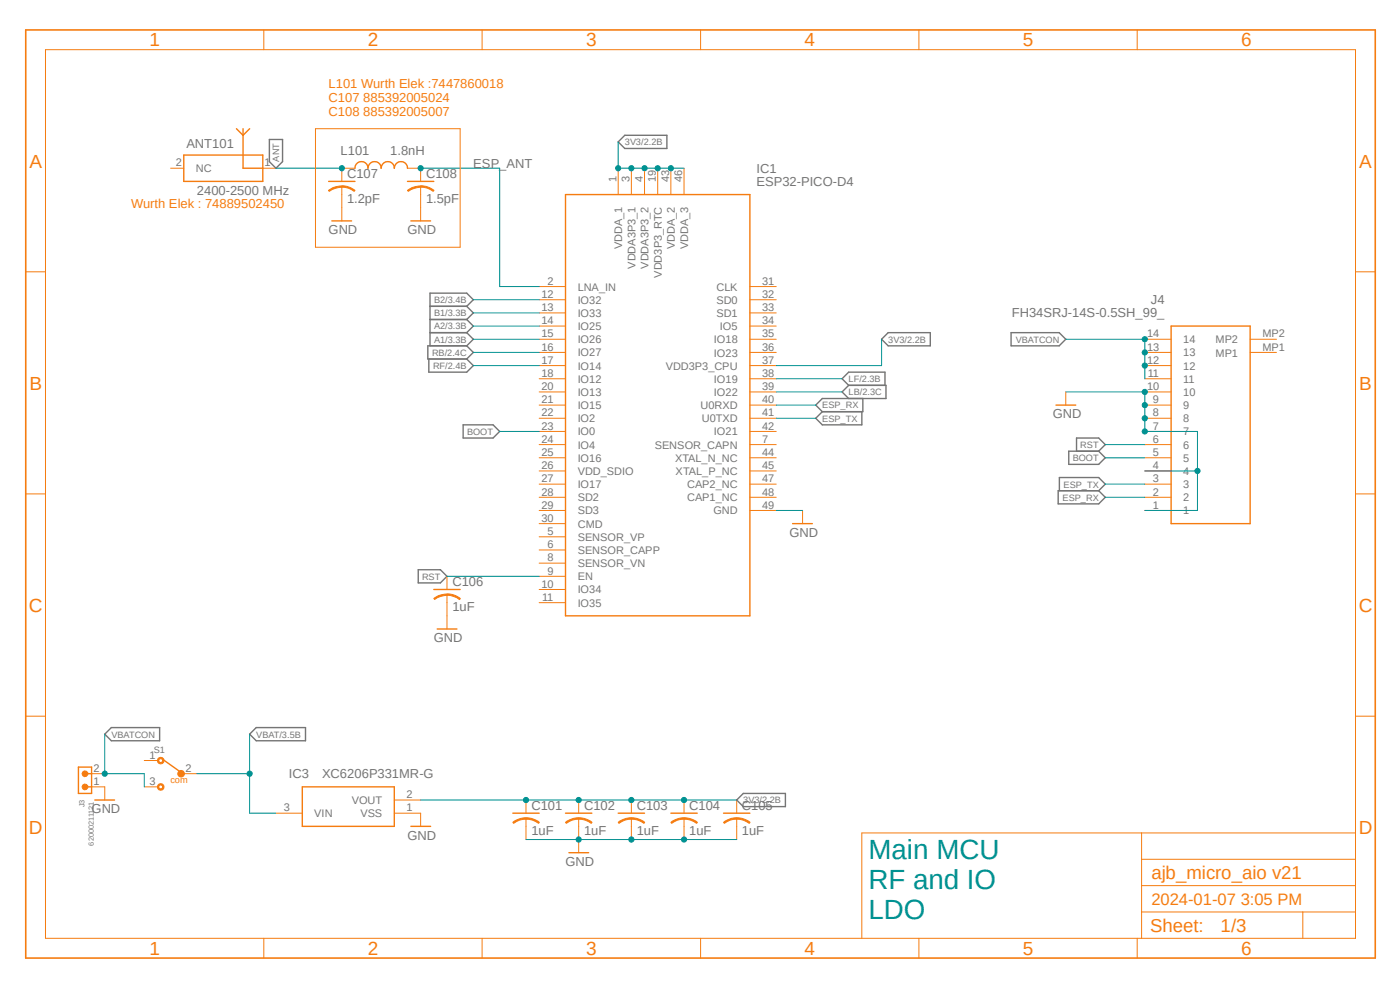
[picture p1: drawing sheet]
<svg xmlns="http://www.w3.org/2000/svg" width="297mm" height="210mm" viewBox="0 0 297 210" stroke-linecap="round" stroke-linejoin="round" font-family="sans-serif">
<path d="M4.9 6l287.2 197.9M292.1 6l-287.2 197.9" fill="none" stroke="#fff" stroke-width=".21"/>
<g fill="none" stroke="#757575" stroke-width=".3">
<path d="M57.1 29.6h2.8v4.7l-1.4 1.4-1.4-1.4zM132.5 28.7h9v2.8h-9l-1.4-1.4zM91 76.2v2.8h8l1.4-1.4-1.4-1.4M91.2 70.6h7.8M91.2 67.8h7.8M91.2 65h7.8M99 73.4h-8.2v2.8h8.2M99 70.6l1.4 1.4-1.4 1.4M99 65l1.4-1.4-1.4-1.4h-7.8v11.2M99 67.8l1.4 1.4-1.4 1.4M99 73.4l1.4 1.4-1.4 1.4M99 65l1.4 1.4-1.4 1.4"/>
<path d="M188.4 70.6h9v2.8h-9l-1.4-1.4zM214.5 70.6h10.2l1.4 1.4-1.4 1.4h-10.2zM98.3 90.1h6.3l1.4 1.4-1.4 1.4h-6.3zM174.5 87.3l-1.4 1.4 1.4 1.4h8.3v-2.8M180 81.7l-1.4-1.4 1.4-1.3h7.7v2.7M180 81.7h8v2.8h-13.5l-1.4 1.4 1.4 1.4M180 81.7l-1.4 1.4 1.4 1.4M183 84.5v2.8h-8.5M226.7 95.7h6.4l1.4 1.4-1.4 1.4h-6.4zM228.4 95.7v-2.8h4.7l1.4 1.4-1.4 1.4M224.5 104.1h8.6l1.4 1.4-1.4 1.4h-8.6zM224.7 104.1v-2.8h8.4l1.4 1.4-1.4 1.4"/>
<path d="M88.7 120.9h4.7l1.4 1.4-1.4 1.4h-4.7zM23.6 154.3h10.3v2.8h-10.3l-1.4-1.4zM54.4 154.3h10.4v2.8h-10.4l-1.4-1.4zM156.3 169.7l1.4-1.4h8.9v2.8h-8.9z"/>
</g>
<g fill="none" stroke="#f57c10" stroke-width=".21">
<path d="M9.7 10.5h277.9v188.6h-277.9zM56 6.3v4.2M102.3 6.3v4.2M148.6 6.3v4.2M194.9 6.3v4.2M241.3 6.3v4.2M36.2 35.7h2.8M55.8 35.7h2.7M131.1 35.7v5.6M133.9 35.7v5.6M136.7 35.7v5.6M139.5 35.7v5.6"/>
<path d="M142.3 35.7v5.6M145.1 35.7v5.6M5.5 57.7h4.2M287.6 57.7h4.2M114.4 60.8h5.6M114.4 63.6h5.6M114.4 66.4h5.6M114.4 69.2h5.6M114.4 72h5.6M114.4 74.8h5.6M114.4 77.6h5.6M159.1 60.8h5.6"/>
<path d="M159.1 63.6h5.6M159.1 66.4h5.6M159.1 69.2h5.6M159.1 72h5.6M159.1 74.8h5.6M159.1 77.6h5.6M114.4 94.3h5.6M114.4 80.3h5.6M114.4 83.1h5.6M114.4 85.9h5.6M114.4 88.7h5.6M114.4 91.5h5.6"/>
<path d="M114.4 97.1h5.6M114.4 99.9h5.6M159.1 94.3h5.6M159.1 80.3h5.6M159.1 83.1h5.6M159.1 85.9h5.6M159.1 88.7h5.6M159.1 91.5h5.6M159.1 97.1h5.6M159.1 99.9h5.6M5.5 104.8h4.2M114.4 113.9h5.6"/>
<path d="M114.4 116.7h5.6M114.4 119.5h5.6M114.4 102.7h5.6M114.4 105.5h5.6M114.4 108.3h5.6M114.4 111.1h5.6M159.1 102.7h5.6M159.1 105.5h5.6M159.1 108.3h5.6M287.6 104.8h4.2M114.4 122.3h5.6M114.4 125.1h5.6"/>
<path d="M114.4 127.8h5.6M5.5 151.9h4.2M287.6 151.9h4.2M111.6 173.7v1.6M242.2 176.7v22.4M287.6 176.7h-104.8v22.4M56 199.1v4.1M102.3 199.1v4.1M148.6 199.1v4.1M194.9 199.1v4.1M241.3 199.1v4.1M242.2 193.5h45.4"/>
<path d="M242.2 187.9h45.4M242.2 182.3h45.4M276.4 193.5v5.6"/>
</g>
<path d="M5.5 6.3h286.3v196.9h-286.3z" fill="none" stroke="#f57c10" stroke-width=".34"/>
<path d="M39 32.9h16.8v5.6h-16.8zM50.2 27.3l1.4 1.4 1.4-1.4M51.6 27.3v8.4h4.2M120 41.3h39.1v89.3h-39.1zM108.8 172.5h5.6" fill="none" stroke="#f57c10" stroke-width=".3"/>
<path d="M111.6 173.5a4.3 4.3 0 0 1 2.8 1l-.1 .2a4.2 4.2 0 0 0-2.7-.9z" fill-rule="evenodd" fill="#f57c10"/>
<path d="M111.6 173.5a4.3 4.3 0 0 1 2.8 1l-.1 .2a4.2 4.2 0 0 0-2.7-.9z" fill="none" stroke="#f57c10" stroke-width=".21"/>
<path d="M108.8 174.5a4.4 4.4 0 0 1 2.8-1v.3a4 4 0 0 0-2.6 .9z" fill-rule="evenodd" fill="#f57c10"/>
<path d="M94.8 126.2v1.6M108.8 174.5a4.4 4.4 0 0 1 2.8-1v.3a4 4 0 0 0-2.6 .9zM111.6 169.7v2.8M111.6 175.3v2.8" fill="none" stroke="#f57c10" stroke-width=".21"/>
<path d="M92 125.1h5.6" fill="none" stroke="#f57c10" stroke-width=".3"/>
<path d="M94.8 126a4.3 4.3 0 0 1 2.9 1l-.2 .2a4.6 4.6 0 0 0-2.7-.9z" fill-rule="evenodd" fill="#f57c10"/>
<path d="M94.8 126a4.3 4.3 0 0 1 2.9 1l-.2 .2a4.6 4.6 0 0 0-2.7-.9z" fill="none" stroke="#f57c10" stroke-width=".21"/>
<path d="M92 127a4.1 4.1 0 0 1 2.8-1v.3a5 5 0 0 0-2.6 .9z" fill-rule="evenodd" fill="#f57c10"/>
<path d="M89.2 39.6v1.7M92 127a4.1 4.1 0 0 1 2.8-1v.3a5 5 0 0 0-2.6 .9zM94.8 122.3v2.8M94.8 127.8v2.8" fill="none" stroke="#f57c10" stroke-width=".21"/>
<path d="M86.4 38.5h5.6" fill="none" stroke="#f57c10" stroke-width=".3"/>
<path d="M89.2 39.4a4.3 4.3 0 0 1 2.9 1l-.2 .2a4 4 0 0 0-2.7-.9z" fill-rule="evenodd" fill="#f57c10"/>
<path d="M89.2 39.4a4.3 4.3 0 0 1 2.9 1l-.2 .2a4 4 0 0 0-2.7-.9z" fill="none" stroke="#f57c10" stroke-width=".21"/>
<path d="M86.4 40.4a4.1 4.1 0 0 1 2.8-.9v.2a5 5 0 0 0-2.6 .9z" fill-rule="evenodd" fill="#f57c10"/>
<path d="M72.5 39.6v1.7M89.2 35.7v2.8M86.4 40.4a4.1 4.1 0 0 1 2.8-.9v.2a5 5 0 0 0-2.6 .9zM89.2 41.3v2.8" fill="none" stroke="#f57c10" stroke-width=".21"/>
<path d="M69.7 38.5h5.6" fill="none" stroke="#f57c10" stroke-width=".3"/>
<path d="M72.5 39.4a4.3 4.3 0 0 1 2.8 1l-.2 .2a4 4 0 0 0-2.6-.9z" fill-rule="evenodd" fill="#f57c10"/>
<path d="M72.5 39.4a4.3 4.3 0 0 1 2.8 1l-.2 .2a4 4 0 0 0-2.6-.9z" fill="none" stroke="#f57c10" stroke-width=".21"/>
<path d="M69.7 40.4a4.2 4.2 0 0 1 2.8-.9v.2a5 5 0 0 0-2.7 .9z" fill-rule="evenodd" fill="#f57c10"/>
<path d="M75.3 35.7h-2.8v2.8M86.4 35.7h2.8M69.7 40.4a4.2 4.2 0 0 1 2.8-.9v.2a5 5 0 0 0-2.7 .9zM72.5 41.3v5.6M89.2 44.1v2.8M170.3 108.3v2.8M122.8 173.7v1.6" fill="none" stroke="#f57c10" stroke-width=".21"/>
<path d="M75.3 35.7a1.38 1.38 0 0 1 1.4-1.4 1.38 1.38 0 0 1 1.4 1.4 1.4 1.4 0 0 1 1.4-1.4 1.4 1.4 0 0 1 1.4 1.4 1.4 1.4 0 0 1 1.4-1.4 1.4 1.4 0 0 1 1.4 1.4 1.4 1.4 0 0 1 1.3-1.4 1.4 1.4 0 0 1 1.4 1.4M70.4 46.9h4.2M87.2 46.9h4.2M168.1 111.1h4.2M120 172.5h5.6" fill="none" stroke="#f57c10" stroke-width=".3"/>
<path d="M122.8 173.5a4.3 4.3 0 0 1 2.8 1l-.2 .2a4.2 4.2 0 0 0-2.6-.9z" fill-rule="evenodd" fill="#f57c10"/>
<path d="M122.8 173.5a4.3 4.3 0 0 1 2.8 1l-.2 .2a4.2 4.2 0 0 0-2.6-.9z" fill="none" stroke="#f57c10" stroke-width=".21"/>
<path d="M120 174.5a4.4 4.4 0 0 1 2.8-1v.3a4 4 0 0 0-2.7 .9z" fill-rule="evenodd" fill="#f57c10"/>
<path d="M120 174.5a4.4 4.4 0 0 1 2.8-1v.3a4 4 0 0 0-2.7 .9zM122.8 169.7v2.8M122.8 175.3v2.8M133.9 173.7v1.6" fill="none" stroke="#f57c10" stroke-width=".21"/>
<path d="M131.1 172.5h5.6" fill="none" stroke="#f57c10" stroke-width=".3"/>
<path d="M133.9 173.5a4.3 4.3 0 0 1 2.9 1l-.2 .2a4.2 4.2 0 0 0-2.7-.9z" fill-rule="evenodd" fill="#f57c10"/>
<path d="M133.9 173.5a4.3 4.3 0 0 1 2.9 1l-.2 .2a4.2 4.2 0 0 0-2.7-.9z" fill="none" stroke="#f57c10" stroke-width=".21"/>
<path d="M131.1 174.5a4.4 4.4 0 0 1 2.8-1v.3a4 4 0 0 0-2.6 .9z" fill-rule="evenodd" fill="#f57c10"/>
<path d="M131.1 174.5a4.4 4.4 0 0 1 2.8-1v.3a4 4 0 0 0-2.6 .9zM133.9 169.7v2.8M133.9 175.3v2.8M145.1 173.7v1.6" fill="none" stroke="#f57c10" stroke-width=".21"/>
<path d="M142.3 172.5h5.6" fill="none" stroke="#f57c10" stroke-width=".3"/>
<path d="M145.1 173.5a4.3 4.3 0 0 1 2.9 1l-.2 .2a4.2 4.2 0 0 0-2.7-.9z" fill-rule="evenodd" fill="#f57c10"/>
<path d="M145.1 173.5a4.3 4.3 0 0 1 2.9 1l-.2 .2a4.2 4.2 0 0 0-2.7-.9z" fill="none" stroke="#f57c10" stroke-width=".21"/>
<path d="M142.3 174.5a4.4 4.4 0 0 1 2.8-1v.3a4 4 0 0 0-2.6 .9z" fill-rule="evenodd" fill="#f57c10"/>
<path d="M142.3 174.5a4.4 4.4 0 0 1 2.8-1v.3a4 4 0 0 0-2.6 .9zM145.1 169.7v2.8M145.1 175.3v2.8M156.3 173.7v1.6" fill="none" stroke="#f57c10" stroke-width=".21"/>
<path d="M153.5 172.5h5.6" fill="none" stroke="#f57c10" stroke-width=".3"/>
<path d="M156.3 173.5a4.3 4.3 0 0 1 2.8 1l-.1 .2a4.2 4.2 0 0 0-2.7-.9z" fill-rule="evenodd" fill="#f57c10"/>
<path d="M156.3 173.5a4.3 4.3 0 0 1 2.8 1l-.1 .2a4.2 4.2 0 0 0-2.7-.9z" fill="none" stroke="#f57c10" stroke-width=".21"/>
<path d="M153.5 174.5a4.4 4.4 0 0 1 2.8-1v.3a4 4 0 0 0-2.6 .9z" fill-rule="evenodd" fill="#f57c10"/>
<path d="M94.8 130.6v2.8M30.6 161.3h2.8M30.6 166.9h2.8M39 164.1h2.8M122.8 178.1v2.8M153.5 174.5a4.4 4.4 0 0 1 2.8-1v.3a4 4 0 0 0-2.6 .9zM156.3 169.7v2.8M156.3 175.3v2.8" fill="none" stroke="#f57c10" stroke-width=".21"/>
<path d="M92.8 133.4h4.1M120.7 180.9h4.2" fill="none" stroke="#f57c10" stroke-width=".3"/>
<path d="M33.7 166.3a.71 .71 0 0 1 1.1 .4 .71 .71 0 0 1-.6 .9 .71 .71 0 0 1-.8-.7h.3a.43 .43 0 0 1 .5-.4 .43 .43 0 0 1 .3 .6 .43 .43 0 0 1-.6 .2l-.2-.4h-.3z" fill-rule="evenodd" fill="#f57c10"/>
<path d="M33.7 166.3a.71 .71 0 0 1 1.1 .4 .71 .71 0 0 1-.6 .9 .71 .71 0 0 1-.8-.7h.3a.43 .43 0 0 1 .5-.4 .43 .43 0 0 1 .3 .6 .43 .43 0 0 1-.6 .2l-.2-.4h-.3z" fill="none" stroke="#f57c10" stroke-width=".21"/>
<path d="M33.7 160.7a.71 .71 0 0 1 1.1 .4 .71 .71 0 0 1-.6 .9 .71 .71 0 0 1-.8-.7h.3a.43 .43 0 0 1 .5-.4 .43 .43 0 0 1 .3 .6 .43 .43 0 0 1-.6 .2l-.2-.4h-.3z" fill-rule="evenodd" fill="#f57c10"/>
<path d="M33.7 160.7a.71 .71 0 0 1 1.1 .4 .71 .71 0 0 1-.6 .9 .71 .71 0 0 1-.8-.7h.3a.43 .43 0 0 1 .5-.4 .43 .43 0 0 1 .3 .6 .43 .43 0 0 1-.6 .2l-.2-.4h-.3z" fill="none" stroke="#f57c10" stroke-width=".21"/>
<path d="M34.6 161.2l3.4 2.4" fill="none" stroke="#f57c10" stroke-width=".3"/>
<circle cx="38.4" cy="164.1" r=".68" fill="#f57c10"/>
<g fill="none" stroke="#f57c10" stroke-width=".21">
<path d="M19.4 166.9h2.8M19.4 164.1h2.8"/>
<circle cx="38.4" cy="164.1" r=".68"/>
</g>
<path d="M16.6 162.7h2.8v5.6h-2.8zM18 166.9h1.4M18 164.1h1.4" fill="none" stroke="#f57c10" stroke-width=".3"/>
<circle cx="18" cy="166.9" r=".62" fill="#f57c10"/>
<circle cx="18" cy="166.9" r=".62" fill="none" stroke="#f57c10" stroke-width=".21"/>
<circle cx="18" cy="164.1" r=".62" fill="#f57c10"/>
<g fill="none" stroke="#f57c10" stroke-width=".21">
<path d="M242.9 77.6h5.6M242.9 74.8h5.6M242.9 72h5.6M265.2 74.8h5.6M265.2 72h5.6M226.1 83.1v2.8M242.9 99.9h5.6M242.9 97.1h5.6M242.9 94.3h5.6M242.9 91.5h5.6M242.9 88.7h5.6M242.9 85.9h5.6"/>
<path d="M242.9 83.1h5.6M242.9 80.3h5.6M242.9 108.3h5.6M242.9 105.5h5.6M242.9 102.7h5.6M22.2 166.9v2.8M58.5 172.5h5.6M83.7 172.5h5.5v2.8M83.7 169.7h5.5"/>
<circle cx="18" cy="164.1" r=".62"/>
</g>
<path d="M248.5 69.2h16.7v41.9h-16.7zM224 85.9h4.2M20.1 169.7h4.2M64.1 166.9h19.6v8.4h-19.6zM87.2 175.3h4.2" fill="none" stroke="#f57c10" stroke-width=".3"/>
<path d="M89.2 35.7h16.8v25.1h8.4" fill="none" stroke="#009292" stroke-width=".21"/>
<circle cx="89.2" cy="35.7" r=".55" fill="#009292"/>
<g fill="none" stroke="#009292" stroke-width=".21">
<path d="M131.1 35.7h5.6"/>
<circle cx="89.2" cy="35.7" r=".55"/>
</g>
<circle cx="133.9" cy="35.7" r=".55" fill="#009292"/>
<g fill="none" stroke="#009292" stroke-width=".21">
<path d="M136.7 35.7h2.8"/>
<circle cx="133.9" cy="35.7" r=".55"/>
</g>
<circle cx="136.7" cy="35.7" r=".55" fill="#009292"/>
<g fill="none" stroke="#009292" stroke-width=".21">
<path d="M139.5 35.7h2.8"/>
<circle cx="136.7" cy="35.7" r=".55"/>
</g>
<circle cx="139.5" cy="35.7" r=".55" fill="#009292"/>
<g fill="none" stroke="#009292" stroke-width=".21">
<path d="M142.3 35.7h2.8"/>
<circle cx="139.5" cy="35.7" r=".55"/>
</g>
<circle cx="142.3" cy="35.7" r=".55" fill="#009292"/>
<g fill="none" stroke="#009292" stroke-width=".21">
<path d="M131.1 30.1v5.6"/>
<circle cx="142.3" cy="35.7" r=".55"/>
</g>
<circle cx="131.2" cy="35.7" r=".55" fill="#009292"/>
<g fill="none" stroke="#009292" stroke-width=".21">
<path d="M111.6 169.7h22.3"/>
<circle cx="131.2" cy="35.7" r=".55"/>
</g>
<circle cx="122.8" cy="169.7" r=".55" fill="#009292"/>
<g fill="none" stroke="#009292" stroke-width=".21">
<path d="M133.9 169.7h11.2"/>
<circle cx="122.8" cy="169.7" r=".55"/>
</g>
<circle cx="133.9" cy="169.7" r=".55" fill="#009292"/>
<g fill="none" stroke="#009292" stroke-width=".21">
<path d="M145.1 169.7h11.2"/>
<circle cx="133.9" cy="169.7" r=".55"/>
</g>
<circle cx="145.1" cy="169.7" r=".55" fill="#009292"/>
<g fill="none" stroke="#009292" stroke-width=".21">
<path d="M89.2 169.7h22.4"/>
<circle cx="145.1" cy="169.7" r=".55"/>
</g>
<circle cx="111.6" cy="169.7" r=".55" fill="#009292"/>
<g fill="none" stroke="#009292" stroke-width=".21">
<path d="M58.5 35.7h14M187 72v5.6h-22.3"/>
<circle cx="111.6" cy="169.7" r=".55"/>
</g>
<circle cx="72.5" cy="35.7" r=".55" fill="#009292"/>
<g fill="none" stroke="#009292" stroke-width=".21">
<path d="M111.6 178.1h22.3"/>
<circle cx="72.5" cy="35.7" r=".55"/>
</g>
<circle cx="122.8" cy="178.1" r=".55" fill="#009292"/>
<g fill="none" stroke="#009292" stroke-width=".21">
<path d="M133.9 178.1h11.2"/>
<circle cx="122.8" cy="178.1" r=".55"/>
</g>
<circle cx="133.9" cy="178.1" r=".55" fill="#009292"/>
<g fill="none" stroke="#009292" stroke-width=".21">
<path d="M145.1 178.1h11.2"/>
<circle cx="133.9" cy="178.1" r=".55"/>
</g>
<circle cx="145.1" cy="178.1" r=".55" fill="#009292"/>
<g fill="none" stroke="#009292" stroke-width=".21">
<path d="M226.1 83.1h16.8M242.9 85.9v5.6M164.7 108.3h5.6"/>
<circle cx="145.1" cy="178.1" r=".55"/>
</g>
<circle cx="242.9" cy="88.7" r=".55" fill="#009292"/>
<g fill="none" stroke="#009292" stroke-width=".21">
<path d="M242.9 83.1v2.8"/>
<circle cx="242.9" cy="88.7" r=".55"/>
</g>
<circle cx="242.9" cy="85.9" r=".55" fill="#009292"/>
<circle cx="242.9" cy="85.9" r=".55" fill="none" stroke="#009292" stroke-width=".21"/>
<circle cx="242.9" cy="83.1" r=".55" fill="#009292"/>
<g fill="none" stroke="#009292" stroke-width=".21">
<path d="M242.9 91.5h11.1"/>
<circle cx="242.9" cy="83.1" r=".55"/>
</g>
<circle cx="242.9" cy="91.5" r=".55" fill="#009292"/>
<g fill="none" stroke="#009292" stroke-width=".21">
<path d="M242.9 99.9h11.1M254 91.5v16.8h-11.1"/>
<circle cx="242.9" cy="91.5" r=".55"/>
</g>
<circle cx="254" cy="99.9" r=".55" fill="#009292"/>
<g fill="none" stroke="#009292" stroke-width=".21">
<path d="M100.4 72h14M100.4 69.2h14M106 91.5h8.4M164.7 85.9h8.4M164.7 88.7h8.4M234.5 94.3h8.4M234.5 97.1h8.4M234.5 105.5h8.4M234.5 102.7h8.4M94.8 122.3h19.6M53 155.7v16.8h5.5M41.8 164.1h11.2"/>
<circle cx="254" cy="99.9" r=".55"/>
</g>
<circle cx="53" cy="164.1" r=".55" fill="#009292"/>
<g fill="none" stroke="#009292" stroke-width=".21">
<path d="M22.2 155.7v8.4h8.4v2.8"/>
<circle cx="53" cy="164.1" r=".55"/>
</g>
<circle cx="22.2" cy="164.1" r=".55" fill="#009292"/>
<g fill="none" stroke="#009292" stroke-width=".21">
<path d="M226.1 72h16.8M242.9 74.8v5.5"/>
<circle cx="22.2" cy="164.1" r=".55"/>
</g>
<circle cx="242.9" cy="77.6" r=".55" fill="#009292"/>
<g fill="none" stroke="#009292" stroke-width=".21">
<path d="M242.9 72v2.8"/>
<circle cx="242.9" cy="77.6" r=".55"/>
</g>
<circle cx="242.9" cy="74.8" r=".55" fill="#009292"/>
<circle cx="242.9" cy="74.8" r=".55" fill="none" stroke="#009292" stroke-width=".21"/>
<circle cx="242.9" cy="72" r=".55" fill="#009292"/>
<g fill="none" stroke="#009292" stroke-width=".21">
<path d="M100.4 74.8h14M100.4 77.6h14M100.4 66.4h14M100.4 63.6h14M164.7 80.3h13.9M164.7 83.1h13.9"/>
<circle cx="242.9" cy="72" r=".55"/>
</g>
<path d="M66.9 27.3h30.7v25.2h-30.7z" fill="none" stroke="#f57c10" stroke-width=".21"/>
<g font-size="5.9" fill="#009292">
<text x="184.2" y="182.3">Main MCU</text>
<text x="184.2" y="188.6">RF and IO</text>
<text x="184.2" y="194.9">LDO</text>
</g>
<g font-size="4" fill="#f57c10">
<text x="31.7" y="9.9">1</text>
<text x="78" y="9.9">2</text>
<text x="124.3" y="9.9">3</text>
<text x="170.7" y="9.9">4</text>
<text x="217" y="9.9">5</text>
<text x="263.3" y="9.9">6</text>
<text x="6.3" y="35.6">A</text>
<text x="288.4" y="35.6">A</text>
<text x="6.3" y="82.7">B</text>
<text x="288.4" y="82.7">B</text>
<text x="6.1" y="129.8">C</text>
<text x="288.3" y="129.8">C</text>
<text x="6.1" y="176.9">D</text>
<text x="288.3" y="176.9">D</text>
<text x="31.7" y="202.6">1</text>
<text x="78" y="202.6">2</text>
<text x="124.3" y="202.6">3</text>
<text x="170.7" y="202.6">4</text>
<text x="217" y="202.6">5</text>
<text x="263.3" y="202.6">6</text>
</g>
<g font-size="3.9" fill="#f57c10">
<text x="244.3" y="186.5">ajb_micro_aio v21</text>
<text x="244" y="197.8">Sheet:</text>
<text x="259" y="197.7">1/3</text>
</g>
<text font-size="3.5" fill="#f57c10" x="244.3" y="192.1">2024-01-07 3:05 PM</text>
<g font-size="2.8" fill="#f57c10">
<text x="69.7" y="18.7">L101 Wurth Elek :7447860018</text>
<text x="69.7" y="21.6">C107 885392005024</text>
<text x="69.7" y="24.5">C108 885392005007</text>
<text x="27.8" y="44.1">Wurth Elek : 74889502450</text>
</g>
<g font-size="2.8" fill="#757575">
<text x="39.5" y="31.5">ANT101</text>
<text x="72.3" y="32.9">L101</text>
<text x="82.8" y="32.9">1.8nH</text>
<text x="100.4" y="35.7">ESP_ANT</text>
<text x="41.8" y="41.3">2400-2500 MHz</text>
<text x="73.6" y="37.8">C107</text>
<text x="90.4" y="37.8">C108</text>
<text x="160.5" y="39.5">ESP32-PICO-D4</text>
<text x="160.5" y="36.7">IC1</text>
<text x="73.6" y="43.1">1.2pF</text>
<text x="90.4" y="43.1">1.5pF</text>
<text x="69.7" y="49.7">GND</text>
<text x="86.5" y="49.7">GND</text>
<text x="244.1" y="64.6">J4</text>
<text x="214.6" y="67.4">FH34SRJ-14S-0.5SH_99_</text>
<text x="223.3" y="88.7">GND</text>
<text x="167.5" y="113.9">GND</text>
<text x="96" y="124.3">C106</text>
<text x="96" y="129.7">1uF</text>
<text x="92" y="136.2">GND</text>
<text x="61.3" y="165.1">IC3</text>
<text x="68.3" y="165.1">XC6206P331MR-G</text>
<text x="19.4" y="172.5">GND</text>
<text x="112.7" y="171.8">C101</text>
<text x="123.9" y="171.8">C102</text>
<text x="135.1" y="171.8">C103</text>
<text x="146.2" y="171.8">C104</text>
<text x="157.4" y="171.8">C105</text>
<text x="86.4" y="178.1">GND</text>
<text x="112.7" y="177.1">1uF</text>
<text x="123.9" y="177.1">1uF</text>
<text x="135.1" y="177.1">1uF</text>
<text x="146.2" y="177.1">1uF</text>
<text x="157.4" y="177.1">1uF</text>
<text x="120" y="183.7">GND</text>
</g>
<g font-size="2.3" fill="#757575">
<text x="37.3" y="35.3">2</text>
<text x="56.1" y="35.3">1</text>
<text x="41.6" y="36.5">NC</text>
<text x="130.8" y="38.7" transform="rotate(-90 130.8 38.7)">1</text>
<text x="133.6" y="38.7" transform="rotate(-90 133.6 38.7)">3</text>
<text x="136.4" y="38.7" transform="rotate(-90 136.4 38.7)">4</text>
<text x="139.2" y="38.7" transform="rotate(-90 139.2 38.7)">19</text>
<text x="141.9" y="38.7" transform="rotate(-90 141.9 38.7)">43</text>
<text x="144.7" y="38.7" transform="rotate(-90 144.7 38.7)">46</text>
<text x="132" y="52.9" transform="rotate(-90 132 52.9)">VDDA_1</text>
<text x="143.2" y="52.9" transform="rotate(-90 143.2 52.9)">VDDA_2</text>
<text x="146" y="52.9" transform="rotate(-90 146 52.9)">VDDA_3</text>
<text x="134.8" y="57" transform="rotate(-90 134.8 57)">VDDA3P3_1</text>
<text x="137.6" y="57" transform="rotate(-90 137.6 57)">VDDA3P3_2</text>
<text x="140.4" y="58.9" transform="rotate(-90 140.4 58.9)">VDD3P3_RTC</text>
<text x="114.9" y="63.2">12</text>
<text x="114.9" y="66">13</text>
<text x="116.1" y="60.4">2</text>
<text x="122.6" y="61.6">LNA_IN</text>
<text x="122.6" y="64.4">IO32</text>
<text x="152" y="61.7">CLK</text>
<text x="152" y="64.5">SD0</text>
<text x="161.7" y="60.4">31</text>
<text x="161.7" y="63.2">32</text>
<text x="161.7" y="66">33</text>
<text x="114.9" y="68.8">14</text>
<text x="114.9" y="71.6">15</text>
<text x="122.6" y="67.2">IO33</text>
<text x="122.6" y="70">IO25</text>
<text x="152" y="67.3">SD1</text>
<text x="152.7" y="70.1">IO5</text>
<text x="161.7" y="68.8">34</text>
<text x="161.7" y="71.6">35</text>
<text x="243.3" y="71.6">14</text>
<text x="267.8" y="71.6">MP2</text>
<text x="114.9" y="74.4">16</text>
<text x="114.9" y="77.2">17</text>
<text x="122.6" y="72.8">IO26</text>
<text x="122.6" y="75.6">IO27</text>
<text x="151.5" y="72.9">IO18</text>
<text x="151.5" y="75.7">IO23</text>
<text x="161.7" y="74.4">36</text>
<text x="161.7" y="77.2">37</text>
<text x="243.3" y="77.2">12</text>
<text x="243.3" y="74.4">13</text>
<text x="251" y="75.6">13</text>
<text x="251" y="72.8">14</text>
<text x="257.9" y="75.7">MP1</text>
<text x="257.9" y="72.9">MP2</text>
<text x="267.8" y="74.4">MP1</text>
<text x="114.9" y="80">18</text>
<text x="114.9" y="82.8">20</text>
<text x="122.6" y="78.4">IO14</text>
<text x="122.6" y="81.2">IO12</text>
<text x="122.6" y="84">IO13</text>
<text x="141.2" y="78.4">VDD3P3_CPU</text>
<text x="151.5" y="81.2">IO19</text>
<text x="151.5" y="84">IO22</text>
<text x="161.7" y="80">38</text>
<text x="161.7" y="82.8">39</text>
<text x="243.3" y="82.8">10</text>
<text x="243.5" y="80">11</text>
<text x="251" y="84">10</text>
<text x="251" y="81.2">11</text>
<text x="251" y="78.4">12</text>
<text x="114.9" y="85.6">21</text>
<text x="114.9" y="88.4">22</text>
<text x="122.6" y="86.8">IO15</text>
<text x="122.6" y="89.6">IO2</text>
<text x="148.6" y="86.8">U0RXD</text>
<text x="148.9" y="89.6">U0TXD</text>
<text x="161.7" y="85.6">40</text>
<text x="161.7" y="88.4">41</text>
<text x="244.6" y="88.4">8</text>
<text x="244.6" y="85.6">9</text>
<text x="251" y="89.6">8</text>
<text x="251" y="86.8">9</text>
<text x="114.9" y="91.1">23</text>
<text x="114.9" y="93.9">24</text>
<text x="122.6" y="92.4">IO0</text>
<text x="122.6" y="95.2">IO4</text>
<text x="138.9" y="95.2">SENSOR_CAPN</text>
<text x="151.5" y="92.4">IO21</text>
<text x="161.7" y="93.9">7</text>
<text x="161.7" y="91.1">42</text>
<text x="244.6" y="93.9">6</text>
<text x="244.6" y="91.1">7</text>
<text x="251" y="95.2">6</text>
<text x="251" y="92.4">7</text>
<text x="114.9" y="96.7">25</text>
<text x="114.9" y="99.5">26</text>
<text x="122.6" y="98">IO16</text>
<text x="122.6" y="100.8">VDD_SDIO</text>
<text x="143.2" y="98">XTAL_N_NC</text>
<text x="143.3" y="100.8">XTAL_P_NC</text>
<text x="161.7" y="96.7">44</text>
<text x="161.7" y="99.5">45</text>
<text x="244.6" y="99.5">4</text>
<text x="244.6" y="96.7">5</text>
<text x="251" y="100.8">4</text>
<text x="251" y="98">5</text>
<text x="114.9" y="102.3">27</text>
<text x="114.9" y="105.1">28</text>
<text x="114.9" y="107.9">29</text>
<text x="122.6" y="103.5">IO17</text>
<text x="122.6" y="106.3">SD2</text>
<text x="145.8" y="103.5">CAP2_NC</text>
<text x="145.8" y="106.3">CAP1_NC</text>
<text x="161.7" y="102.3">47</text>
<text x="161.7" y="105.1">48</text>
<text x="161.7" y="107.9">49</text>
<text x="244.6" y="107.9">1</text>
<text x="244.6" y="105.1">2</text>
<text x="244.6" y="102.3">3</text>
<text x="251" y="106.3">2</text>
<text x="251" y="103.5">3</text>
<text x="114.9" y="110.7">30</text>
<text x="116.1" y="113.5">5</text>
<text x="122.6" y="109.1">SD3</text>
<text x="122.6" y="111.9">CMD</text>
<text x="151.3" y="109.1">GND</text>
<text x="251" y="109.1">1</text>
<text x="116.1" y="116.3">6</text>
<text x="116.1" y="119.1">8</text>
<text x="122.6" y="114.7">SENSOR_VP</text>
<text x="122.6" y="117.5">SENSOR_CAPP</text>
<text x="114.9" y="124.7">10</text>
<text x="116.1" y="121.9">9</text>
<text x="122.6" y="120.3">SENSOR_VN</text>
<text x="122.6" y="123.1">EN</text>
<text x="122.6" y="125.9">IO34</text>
<text x="115" y="127.5">11</text>
<text x="122.6" y="128.7">IO35</text>
<text x="31.7" y="161">1</text>
<text x="19.8" y="166.5">1</text>
<text x="19.8" y="163.7">2</text>
<text x="31.7" y="166.5">3</text>
<text x="39.4" y="163.7">2</text>
<text x="60.2" y="172.1">3</text>
<text x="66.7" y="173.4">VIN</text>
<text x="74.6" y="170.6">VOUT</text>
<text x="76.5" y="173.4">VSS</text>
<text x="86.2" y="172.1">1</text>
<text x="86.2" y="169.3">2</text>
</g>
<g font-size="1.9" fill="#757575">
<text x="59.2" y="34.3" transform="rotate(-90 59.2 34.3)">ANT</text>
<text x="132.5" y="30.8">3V3/2.2B</text>
<text x="92.1" y="64.3">B2/3.4B</text>
<text x="92.1" y="69.9">A2/3.3B</text>
<text x="92.1" y="67.1">B1/3.3B</text>
<text x="91.7" y="75.5">RB/2.4C</text>
<text x="92.1" y="72.7">A1/3.3B</text>
<text x="188.4" y="72.7">3V3/2.2B</text>
<text x="215.5" y="72.7">VBATCON</text>
<text x="91.9" y="78.3">RF/2.4B</text>
<text x="180" y="81.1">LF/2.3B</text>
<text x="180" y="83.9">LB/2.3C</text>
<text x="174.5" y="86.7">ESP_RX</text>
<text x="174.5" y="89.5">ESP_TX</text>
<text x="99.1" y="92.2">BOOT</text>
<text x="229.2" y="95">RST</text>
<text x="227.6" y="97.8">BOOT</text>
<text x="225.4" y="106.2">ESP_RX</text>
<text x="225.6" y="103.4">ESP_TX</text>
<text x="89.5" y="122.9">RST</text>
<text x="23.6" y="156.5">VBATCON</text>
<text x="32.6" y="159.6">S1</text>
<text x="54.4" y="156.5">VBAT/3.5B</text>
<text x="157.7" y="170.4">3V3/2.2B</text>
</g>
<text font-size="1.9" fill="#f57c10" x="36.2" y="166.1">com</text>
<g font-size="1.6" fill="#757575">
<text x="17.9" y="171.3" transform="rotate(-90 17.9 171.3)">J3</text>
<text x="19.9" y="179.4" transform="rotate(-90 19.9 179.4)">62000211121</text>
</g>
</svg>
